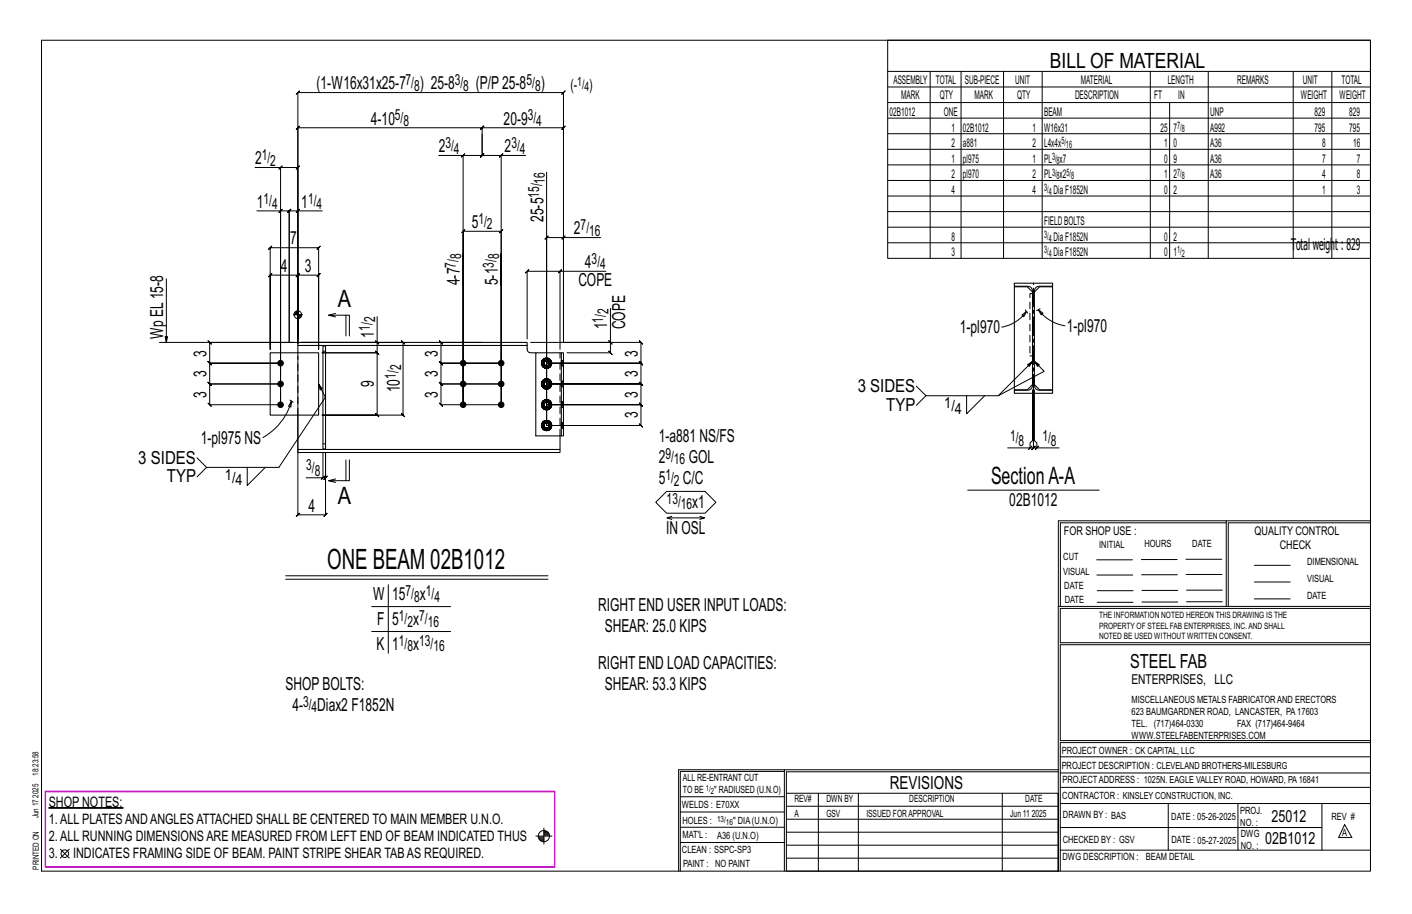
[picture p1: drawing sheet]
<svg xmlns="http://www.w3.org/2000/svg" width="432mm" height="279mm" viewBox="0 0 432 279" stroke-linecap="round" stroke-linejoin="round" font-family="sans-serif">
<g fill="#000" stroke="#000" stroke-width=".31">
<path d="M14.9 246.9h22.8v.2h-22.8z"/>
<circle cx="85.8" cy="111" r=".86"/>
<circle cx="85.8" cy="117.4" r=".86"/>
<circle cx="141.6" cy="111" r=".86"/>
<circle cx="141.6" cy="117.4" r=".86"/>
<circle cx="153.3" cy="117.4" r=".86"/>
<circle cx="153.3" cy="111" r=".86"/>
<circle cx="85.8" cy="123.7" r=".86"/>
<circle cx="141.6" cy="123.7" r=".86"/>
<circle cx="153.3" cy="123.7" r=".86"/>
</g>
<g fill="none" stroke="#000" stroke-width=".31">
<path d="M12.7 12.3h406.4v254h-406.4zM271.5 12.3h147.6v66.7h-147.6zM147.4 39.1h24.9l-.5 .5 1-1-.5 .5v2.1M147.9 38.6l-1 1zM271.5 21.8h147.6M271.5 26.6h147.6M271.5 31.4h147.6M271.5 36.1h147.6M284.5 21.8v57.2M293.9 21.8v57.2M306.9 21.8v57.2M318.7 21.8v57.2"/>
<path d="M351.8 21.8v57.2M357.7 31.4v47.6M369.5 21.8v57.2M395.5 21.8v57.2M407.3 21.8v57.2M78 51.2h7.8v72.5h-21.7l.5 .5-1-1 .5 .5v-6.3l.5 .5-1-1 .5 .5h21.7h-21.7l.5 .5-1-1 .5 .5v-6.4l.5 .5-1-1 .5 .5h21.7h-21.7l.5 .5-1-1 .5 .5v-6.3l.5 .5-1-1 .5 .5h25.9M85.3 51.7l1-1zM85.8 51.2h5.3l-.5 .5 1-1-.5 .5v52.4M134.2 47.5h7.4v76.2v-53l-.5 .5 1-1-.5 .5h11.7l-.5 .5 1-1-.5 .5v53v-46.2v9.7M141.1 48l1-1zM147.4 41.2v6.3l.5-.5-1 1 .5-.5h-5.8M147.4 41.2v6.3l-.5 .5 1-1-.5 .5h5.9"/>
<path d="M147.4 41.2v-2.1l.5-.5-1 1 .5-.5h-56.3l.5-.5-1 1 .5-.5v65.9M153.3 47.5l.5-.5-1 1zM160.7 47.5h-7.4v63.5M167.2 52.6v77.5v-57.5l-.5 .5 1-1-.5 .5h5.1M271.5 40.9h147.6M271.5 45.6h147.6M271.5 50.4h147.6M271.5 55.2h147.6M271.5 59.9h147.6M78.6 64.5h7.2v59.2M82.6 75.7l-.5 .5 1-1-.5 .5h14.8l-.5 .5 1-1-.5 .5v31.1v-22.7l.5-.5-1 1 .5-.5h-6.3l.5-.5-1 1 .5-.5v20.9v-20.9l.5-.5-1 1 .5-.5h-8.5l.5-.5-1 1 .5-.5v22.7zM85.8 64.5l-.5 .5 1-1z"/>
<path d="M85.8 64.5h2.6l-.5 .5 1-1-.5 .5v40.2v-40.2l-.5 .5 1-1-.5 .5h2.7M91.1 64.5l.5-.5-1 1zM98.6 64.5h-7.5v39.1M171.8 73.1l1-1zM183.7 72.6h-11.4v32.1M271.5 64.7h147.6M271.5 69.5h147.6M271.5 74.2h147.6M50.9 85.2v19.5l-.4-1.8h.7l-.3 1.8M89.7 96.2h2.8M90 95.7v.5M90.2 95.4v.8"/>
<path d="M90.5 95.2v1M90.7 95.1v1.1M90.9 95.1v1.1M91.1 94.8v8.8M91.3 96.2v1.1M91.5 96.2v1.1M91.7 96.2v1M91.9 96.2v.8M92.1 96.2v.5M102.6 96.9l-2.1-.5h6.3v6.3M102.6 95.8l-2.1 .6M105.8 96.4v6.3"/>
<path d="M115.3 96.8v7.9h-23.2h31.2l-.5-.5 1 1-.5-.5v22.2l-.5-.5 1 1-.5-.5h-24.8h16.8l.5 .5-1-1 .5 .5v-19.1l.5 .5-1-1 .5 .5h-16.8h16.8l.5 .5-1-1 .5 .5v-3.1M141.6 87.2v-9.7v46.2M171.3 82.9l.5-.5-1 1zM171.3 82.9h-10.1l.5-.5-1 1 .5-.5v20.7M185.3 82.9h-14v23.9M186.7 94.3v10.4h-24.4M312.5 96.3l1.4-1.1-.8 1.6zM313.6 94.7l.3 .5M313.9 95.2a11.7 11.7 0 0 1-7.6 4.8M313.9 95.2l.3 .5M317.5 94.7l1.5 1.1-.6 .4zM317.5 94.7a12.4 12.4 0 0 0 8.2 4.9"/>
<path d="M317.5 94.7l-.5 .2M318.1 94.4l-.6 .3M48.8 104.7h42.3M91.1 108.9v48.5l-.5 .5 1-1-.5 .5h8.5l-.5 .5 1-1-.5 .5v-19.1v7.8l.5-.5-1 1 .5-.5h-.8M91.1 103.6v-75.3l-.5 .5 1-1-.5 .5h81.2l-.5 .5 1-1-.5 .5v76.4M97.4 117.5l.5 1.7 .7-.4-1.2-1.3 2.1 3.9-14.2 21.5h-22.1l-3-3M114.8 104.2l1 1zM147.4 104.7h-12.5l-.5-.5 1 1-.5-.5v6.3l-.5-.5 1 1-.5-.5h18.4h-18.4l-.5-.5 1 1-.5-.5v6.4l-.5-.5 1 1-.5-.5h18.4h-18.4l-.5-.5 1 1-.5-.5v6.3l-.5-.5 1 1-.5-.5h18.4M165.6 111h.5M165.6 117.4h.5M165.8 110.4l.4 .2-.1 .4M165.8 116.8l.4 .2-.1 .4"/>
<path d="M166.1 112.1l.5 .3M166.1 118.4l.5 .4M166.1 111l.1 .4-.4 .2M166.1 117.4l.1 .4-.4 .2M166.2 110.6l.2-.3-.3-.4a1.52 1.52 0 0 0 0 2.2l.3-.4-.2-.3M166.2 117l.2-.4-.3-.3a1.52 1.52 0 0 0 0 2.1l.3-.3-.2-.3M166.4 111.7l.4 .3-.2 .4 .6 .1M166.4 118.1l.4 .2-.2 .5 .6 .1M166.6 109.6l-.5 .3M166.6 116l-.5 .3M166.8 112h.4v.5l.5-.1M166.8 118.3l.4 .1v.5l.5-.1"/>
<path d="M167.2 109.5l-.6 .1 .2 .5-.4 .2M167.2 110l.4 .1 .1-.5 .5 .3-.3 .4M167.2 115.9l-.6 .1 .2 .4-.4 .2M167.2 116.3l.4 .1 .1-.4 .5 .3-.3 .3M167.6 110.1l.3 .2 .3 .7h.5l-.1 .6M167.6 116.4l.3 .2 .3 .8h.5l-.1 .6M167.7 109.6l-.5-.1v.5l-.4 .1M167.7 116l-.5-.1v.4l-.4 .1M167.9 111.7l.3 .4-.5 .3-.1-.4h-.4M167.9 118.1l.3 .3-.5 .4-.1-.5-.4 .1M168.1 111.4l.5 .2-.4 .5M168.1 117.8l.5 .2-.4 .4"/>
<path d="M168.2 111l-.3 .7-.3 .3M168.2 117.4l-.3 .7-.3 .2M168.2 109.9l.4 .5-.5 .2M168.2 116.3l.4 .5-.5 .2M168.6 110.4l.1 .6M168.6 116.8l.1 .6M172.3 104.7h23.7l-.5-.5 1 1-.5-.5v6.3l-.5-.5 1 1-.5-.5h-28.8h28.8l-.5-.5 1 1-.5-.5v6.4l-.5-.5 1 1-.5-.5h-28.8h28.8l-.5-.5 1 1-.5-.5v6.3l-.5-.5 1 1-.5-.5h-28.8h28.8l-.5-.5 1 1-.5-.5v6.4l-.5-.5 1 1-.5-.5h-28.8M186.2 104.2l1 1zM186.7 104.7v3.1l-.5-.5 1 1-.5-.5h-13.3M315.8 119.2v15.5l-.8 .7v1.5h-6.8M315.8 110.5l-1.6 1 .6 .5 1-1.5-10.5 10.5h-22.1l-3-3M316.3 119.2v15.5l.8 .7v1.5h6.8"/>
<path d="M316.3 110.5l1 1.5 .5-.5-1.5-1 3 3-14 7.5M88.7 122.3l.4 .3M89.1 122.6l-.2 1.8-.7-.2zM89.1 122.6a18.5 18.5 0 0 1-8.7 11.2M89.1 122.6l.5 .4M98.8 138.3v7.8h-5.2M165.6 123.7h.5M165.6 130.1h.5M165.8 123.1l.4 .2-.1 .4M165.8 129.5l.4 .2-.1 .4M166.1 124.8l.5 .3M166.1 131.1l.5 .4"/>
<path d="M166.1 123.7l.1 .4-.4 .2M166.1 130.1l.1 .4-.4 .2M166.2 123.3l.2-.3-.3-.4a1.52 1.52 0 0 0 0 2.2l.3-.4-.2-.3M166.2 129.7l.2-.4-.3-.3a1.52 1.52 0 0 0 0 2.1l.3-.3-.2-.3M166.4 124.4l.4 .3-.2 .4 .6 .1M166.4 130.8l.4 .2-.2 .5 .6 .1M166.6 122.3l-.5 .3M166.6 128.7l-.5 .3M166.8 124.7h.4v.5l.5-.1M166.8 131l.4 .1v.5l.5-.1M167.2 122.2l-.6 .1 .2 .5-.4 .2M167.2 122.7l.4 .1 .1-.5 .5 .3-.3 .4"/>
<path d="M167.2 128.6l-.6 .1 .2 .4-.4 .2M167.2 129l.4 .1 .1-.4 .5 .3-.3 .3M167.6 122.8l.3 .2 .3 .7h.5l-.1 .6M167.6 129.1l.3 .2 .3 .8h.5l-.1 .6M167.7 122.3l-.5-.1v.5l-.4 .1M167.7 128.7l-.5-.1v.4l-.4 .1M167.9 124.4l.3 .4-.5 .3-.1-.4h-.4M167.9 130.8l.3 .3-.5 .4-.1-.5-.4 .1M168.1 124.1l.5 .2-.4 .5M168.1 130.5l.5 .2-.4 .4M168.2 123.7l-.3 .7-.3 .3M168.2 130.1l-.3 .7-.3 .2"/>
<path d="M168.2 122.6l.4 .5-.5 .2M168.2 129l.4 .5-.5 .2M168.6 123.1l.1 .6M168.6 129.5l.1 .6M283.2 121l-3 2.9M295.6 121v5.5l5.5-5.5M314.5 137.4l1-1zM315 136.9h1l-.5 .5 1-1-.5 .5v-17.7v17.7l-.5 .5 1-1-.5 .5h1.1M316.6 137.4l1-1zM63.2 142.9l-3 2.9M75.6 142.9v5.5l5.5-5.5M98.3 146.6l1-1z"/>
<path d="M102.6 146.4l-2.1 .5M105.8 140.6v6.3M106.8 140.6v6.3h-6.3l2.1 .6M200.5 153.5l3.4-3.3h11.7l3.3 3.3-3.3 3.4h-11.7zM204 158.3h11.4l-1.4 .5M205.4 157.8l-1.4 .5 1.4 .5M214 157.8l1.4 .5M295.9 149.8h40.2M375 159.8h-50.7v25.6M375 159.2h-51.3l-.1 107.1M419.1 159.2h-44.1v26.2M419.1 159.8h-43.5v25.6"/>
<path d="M87.4 176h80.2M87.4 177.1h80.2M118.7 178.8v20.9M335.4 171.1h10.9M335.4 175.8h11M349 171h11M349.1 175.7h11M362.7 171h10.9M362.7 175.6h11M383.6 172.8h11M383.6 177.9h11M113.7 185.4h24.1"/>
<path d="M113.7 193h24.1M323.7 185.4h95.4M335.5 184.1h11M335.5 180.6h11M349.2 184h11M349.2 180.5h11M362.9 180.4h10.9M362.9 184h10.9M383.6 183.1h11M419.1 186h-94.9v10.5h94.9M419.1 197.1h-94.9v29.3h94.9v.6h-94.9v39.3M239.9 235.8h-31.9v30.5"/>
<path d="M239.9 235.3h-32.4v31M323.6 235.3h-83.7v31M323.6 235.9h-83.1v6.6M324.2 236.3h94.9M324.2 231.4h94.9M18.5 259.6l2.7 2.7M21.2 259.6l-2.7 2.7M163.9 255.6h4.9M164.6 255.9h1.7M164.7 256.2h1.6M164.8 256.4h1.5M165.1 256.7h1.2"/>
<path d="M165.4 257h.9M166.3 253.1v4.9M166.3 254.4h1.3M166.3 254.2h1M166.3 255.3h1.7M166.3 254.7h1.5M166.3 255h1.6M208 252.9h31.9M208 257.5h31.9M208 243.6h31.9M208 248.2h31.9M240.5 242.5h83.1v23.8h-83.1z"/>
<path d="M240.5 258.4h83.1M240.5 254.4h83.1M240.5 250.4h83.1M240.5 246.5h83.1M250.3 242.5v23.8M262.5 242.5v23.8M306.5 242.5v23.8M324.2 253h80.1M324.2 245.6h94.9M324.2 259.9h94.9M324.2 240.7h94.9M357.3 245.6v14.3"/>
<path d="M378.6 245.6v14.3M404.3 245.6v14.3M411.2 252.1l2.2 3.9h-4zM240.5 262.3h83.1"/>
<circle cx="91.1" cy="96.2" r="1.16"/>
<circle cx="166.3" cy="255.6" r="1.71"/>
<circle cx="19.8" cy="260.9" r="1.17"/>
</g>
<path d="M13.9 242h155.8v23h-155.8z" fill="none" stroke="#f0f" stroke-width=".5"/>
<g fill="none" stroke="#000" stroke-width=".32">
<path d="M310.2 86.6h11.7v.9h-4.1a1.45 1.45 0 0 0-1.5 1.4v28.9a1.45 1.45 0 0 0 1.5 1.5h4.1v.9h-11.7v-.9h4.1a1.45 1.45 0 0 0 1.5-1.5v-28.9a1.45 1.45 0 0 0-1.5-1.4h-4.1zM315.8 89.3l-1.6-1.6h-4v31.5h4l1.6-1.6M316.3 89.3l1.6-1.6h4v31.5h-4l-1.6-1.6M82.6 107.8h14.8v19.1h-14.8zM91.1 104.7h70.1v.9h-70.1zM91.1 105.6v2.2M98.8 105.8h.8v31.5h-.8zM161.2 105.6l.1 1.5a1.01 1.01 0 0 0 1 .7h1.5M171.7 107.8h.6v25.4h-.6zM171.7 107.8h-7.9v25.4h7.9M91.1 137.4h80.2v.9h-80.2zM91.1 126.9v10.5"/>
<path d="M171.3 133.2v4.2"/>
</g>
<g fill="none" stroke="#000" stroke-width=".31" stroke-dasharray="2 1.4">
<path d="M315.8 89.7h-.8v19.1M91.1 107.8v19.1M98.8 107.4h.8M165.6 111l.1 .6zM165.6 117.4l.1 .6zM165.6 111l.2 .6zM165.6 111l.8-1.3-.8 1.3 .8 1.3-.8-1.3h.5M165.6 117.4l.2 .6zM165.6 117.4l.8-1.4-.8 1.4 .8 1.3-.8-1.3h.5M165.7 110.4l-.1 .6zM165.7 111.6l.3 .5zM165.7 116.8l-.1 .6z"/>
<path d="M165.7 118l.3 .5zM165.8 111.6l.4-.2-.1-.4M165.8 110.4l.4 .2-.1 .4M165.8 118l.4-.2-.1-.4M165.8 116.8l.4 .2-.1 .4M166 109.9l-.3 .5zM166 112.1l.5 .4zM166 109.9l.5-.3zM166 116.2l-.3 .6zM166 118.5l.5 .3zM166 116.2l.5-.3zM166.1 112.1l.5 .3z"/>
<path d="M166.1 112.1l.5 .3M166.1 109.9l.5-.3zM166.1 109.9l.5-.3M166.1 118.4l.5 .4zM166.1 118.4l.5 .4M166.1 116.3l.5-.3zM166.1 116.3l.5-.3M166.2 111.4l.6 .6M166.2 110.6l.6-.5M166.2 117.8l.6 .5M166.2 117l.6-.6M166.4 111l.1 .4z"/>
<path d="M166.4 117.4l.1 .4zM166.4 112.3h1.5zM166.4 109.7h1.5zM166.4 118.7h1.5zM166.4 116h1.5zM166.4 110.3l-.3-.4-.5 1.1 .2-.6v1.2l.3 .5-.3-.5 .3 .5 .3-.4M166.4 116.6l-.3-.3-.5 1.1 .2-.6v1.2l.3 .4-.3-.4 .3 .4 .3-.3M166.5 110.6l-.1 .4zM166.5 111.4l.3 .3zM166.5 110.6l.3-.3zM166.5 117l-.1 .4zM166.5 117.8l.3 .3z"/>
<path d="M166.5 117l.3-.3zM166.5 112.5l.7 .1zM166.5 109.6l.7-.2zM166.5 118.8l.7 .2zM166.5 115.9l.7-.1zM166.8 112h.4v.5l-.6-.1 .6 .1-.6-.1zM166.8 111.7l.4 .1zM166.8 110.3l.4-.1zM166.8 118.3l.4 .1v.5l-.6-.1 .6 .1-.6-.1zM166.8 118.1l.4 .1zM166.8 116.7l.4-.1zM167.2 109.5l-.6 .1 .6-.1-.6 .1 .2 .5 .4-.1"/>
<path d="M167.2 112.6l.6-.1zM167.2 112.5l.5-.1zM167.2 112.5l.5-.1M167.2 112h.4l.1 .4M167.2 111.8l.4-.1zM167.2 110.2l.4 .1zM167.2 109.5l.5 .1-.5-.1 .5 .1-.1 .5-.4-.1zM167.2 109.4l.6 .2zM167.2 115.9l-.6 .1 .6-.1-.6 .1 .2 .4 .4-.1M167.2 119l.6-.2zM167.2 118.9l.5-.1zM167.2 118.9l.5-.1"/>
<path d="M167.2 118.4l.4-.1 .1 .5M167.2 118.2l.4-.1zM167.2 116.6l.4 .1zM167.2 115.9l.5 .1-.5-.1 .5 .1-.1 .4-.4-.1zM167.2 115.8l.6 .1zM167.6 112l.3-.3M167.6 111.7l.3-.3zM167.6 110.3l.3 .3zM167.6 110.1l.3 .2M167.6 118.3l.3-.2M167.6 118.1l.3-.3zM167.6 116.7l.3 .3z"/>
<path d="M167.6 116.4l.3 .2M167.7 112.4l.5-.3zM167.7 112.4l.5-.3M167.7 109.6l.5 .3zM167.7 109.6l.5 .3M167.7 118.8l.5-.4zM167.7 118.8l.5-.4M167.7 116l.5 .3zM167.7 116l.5 .3M167.8 112.5l.5-.4zM167.8 109.6l.5 .3zM167.8 118.8l.5-.3z"/>
<path d="M167.8 115.9l.5 .3zM167.9 110.6v.4zM167.9 117v.4zM167.9 109.7l.8 1.3zM167.9 116l.8 1.4zM167.9 111v.4zM167.9 117.4v.4zM168.1 111.4l.5 .2-.4 .5M168.1 110.6l.5-.2-.4-.5M168.1 117.8l.5 .2-.4 .4M168.1 117l.5-.2-.4-.5M168.2 112.1l-.3-.4 .3-.7"/>
<path d="M168.2 109.9l-.3 .4 .3 .7h.5l-.1 .6M168.2 118.4l-.3-.3 .3-.7M168.2 116.3l-.3 .3 .3 .8h.5l-.1 .6M168.3 109.9l.3 .5zM168.3 116.2l.3 .6zM168.6 110.4l.1 .6zM168.6 110.4l.1 .6M168.6 116.8l.1 .6zM168.6 116.8l.1 .6M168.6 111.6l-.3 .5zM168.6 118l-.3 .5zM168.7 111l-.8 1.3z"/>
<path d="M168.7 117.4l-.8 1.3zM168.7 111l-.1 .6zM168.7 117.4l-.1 .6zM171.6 110.2h.7zM171.6 110.7v.3h.7v-.3h-.7v-.3M171.6 116.5l.7 .1zM171.6 117v.4h.7v-.4h-.7v-.2M172.3 110.2v.2M172.3 110.7v-.3h-.7v-.2M172.3 111v.4h-.7v-.4M172.3 111.4v.2h-.7v-.2M172.3 111.6v.2h-.7v-.2"/>
<path d="M172.3 111.8h-.7M172.3 116.6v.2M172.3 117v-.2h-.7v-.2M172.3 117.4v.3h-.7v-.3M172.3 117.7v.3h-.7v-.3M172.3 118v.2h-.7v-.2M172.3 118.2h-.7M315 108.8h.8M99.6 135.7h-.8M165.6 123.7l.1 .6zM165.6 130.1l.1 .6zM165.6 123.7l.2 .6z"/>
<path d="M165.6 123.7l.8-1.3-.8 1.3 .8 1.3-.8-1.3h.5M165.6 130.1l.2 .6zM165.6 130.1l.8-1.4-.8 1.4 .8 1.3-.8-1.3h.5M165.7 123.1l-.1 .6zM165.7 124.3l.3 .5zM165.7 129.5l-.1 .6zM165.7 130.7l.3 .5zM165.8 124.3l.4-.2-.1-.4M165.8 123.1l.4 .2-.1 .4M165.8 130.7l.4-.2-.1-.4M165.8 129.5l.4 .2-.1 .4M166 122.6l-.3 .5z"/>
<path d="M166 124.8l.5 .4zM166 122.6l.5-.3zM166 128.9l-.3 .6zM166 131.2l.5 .3zM166 128.9l.5-.3zM166.1 124.8l.5 .3zM166.1 124.8l.5 .3M166.1 122.6l.5-.3zM166.1 122.6l.5-.3M166.1 131.1l.5 .4zM166.1 131.1l.5 .4M166.1 129l.5-.3z"/>
<path d="M166.1 129l.5-.3M166.2 124.1l.6 .6M166.2 123.3l.6-.5M166.2 130.5l.6 .5M166.2 129.7l.6-.6M166.4 123.7l.1 .4zM166.4 130.1l.1 .4zM166.4 125h1.5zM166.4 122.4h1.5zM166.4 131.4h1.5zM166.4 128.7h1.5zM166.4 123l-.3-.4-.5 1.1 .2-.6v1.2l.3 .5-.3-.5 .3 .5 .3-.4"/>
<path d="M166.4 129.3l-.3-.3-.5 1.1 .2-.6v1.2l.3 .4-.3-.4 .3 .4 .3-.3M166.5 123.3l-.1 .4zM166.5 124.1l.3 .3zM166.5 123.3l.3-.3zM166.5 129.7l-.1 .4zM166.5 130.5l.3 .3zM166.5 129.7l.3-.3zM166.5 125.2l.7 .1zM166.5 122.3l.7-.2zM166.5 131.5l.7 .2zM166.5 128.6l.7-.1zM166.8 124.7h.4v.5l-.6-.1 .6 .1-.6-.1z"/>
<path d="M166.8 124.4l.4 .1zM166.8 123l.4-.1zM166.8 131l.4 .1v.5l-.6-.1 .6 .1-.6-.1zM166.8 130.8l.4 .1zM166.8 129.4l.4-.1zM167.2 122.2l-.6 .1 .6-.1-.6 .1 .2 .5 .4-.1M167.2 125.3l.6-.1zM167.2 125.2l.5-.1zM167.2 125.2l.5-.1M167.2 124.7h.4l.1 .4M167.2 124.5l.4-.1zM167.2 122.9l.4 .1z"/>
<path d="M167.2 122.2l.5 .1-.5-.1 .5 .1-.1 .5-.4-.1zM167.2 122.1l.6 .2zM167.2 128.6l-.6 .1 .6-.1-.6 .1 .2 .4 .4-.1M167.2 131.7l.6-.2zM167.2 131.6l.5-.1zM167.2 131.6l.5-.1M167.2 131.1l.4-.1 .1 .5M167.2 130.9l.4-.1zM167.2 129.3l.4 .1zM167.2 128.6l.5 .1-.5-.1 .5 .1-.1 .4-.4-.1zM167.2 128.5l.6 .1zM167.6 124.7l.3-.3"/>
<path d="M167.6 124.4l.3-.3zM167.6 123l.3 .3zM167.6 122.8l.3 .2M167.6 131l.3-.2M167.6 130.8l.3-.3zM167.6 129.4l.3 .3zM167.6 129.1l.3 .2M167.7 125.1l.5-.3zM167.7 125.1l.5-.3M167.7 122.3l.5 .3zM167.7 122.3l.5 .3M167.7 131.5l.5-.4z"/>
<path d="M167.7 131.5l.5-.4M167.7 128.7l.5 .3zM167.7 128.7l.5 .3M167.8 125.2l.5-.4zM167.8 122.3l.5 .3zM167.8 131.5l.5-.3zM167.8 128.6l.5 .3zM167.9 123.3v.4zM167.9 129.7v.4zM167.9 122.4l.8 1.3zM167.9 128.7l.8 1.4zM167.9 123.7v.4z"/>
<path d="M167.9 130.1v.4zM168.1 124.1l.5 .2-.4 .5M168.1 123.3l.5-.2-.4-.5M168.1 130.5l.5 .2-.4 .4M168.1 129.7l.5-.2-.4-.5M168.2 124.8l-.3-.4 .3-.7M168.2 122.6l-.3 .4 .3 .7h.5l-.1 .6M168.2 131.1l-.3-.3 .3-.7M168.2 129l-.3 .3 .3 .8h.5l-.1 .6M168.3 122.6l.3 .5zM168.3 128.9l.3 .6zM168.6 123.1l.1 .6z"/>
<path d="M168.6 123.1l.1 .6M168.6 129.5l.1 .6zM168.6 129.5l.1 .6M168.6 124.3l-.3 .5zM168.6 130.7l-.3 .5zM168.7 123.7l-.8 1.3zM168.7 130.1l-.8 1.3zM168.7 123.7l-.1 .6zM168.7 130.1l-.1 .6zM171.3 133.2v-25.4M171.6 122.9h.7zM171.6 123.4v.3h.7v-.3h-.7v-.3"/>
<path d="M171.6 129.2l.7 .1zM171.6 129.7v.4h.7v-.4h-.7v-.2M172.3 122.9v.2M172.3 123.4v-.3h-.7v-.2M172.3 123.7v.4h-.7v-.4M172.3 124.1v.2h-.7v-.2M172.3 124.3v.2h-.7v-.2M172.3 124.5h-.7M172.3 129.3v.2M172.3 129.7v-.2h-.7v-.2M172.3 130.1v.3h-.7v-.3M172.3 130.4v.3h-.7v-.3"/>
<path d="M172.3 130.7v.2h-.7v-.2M172.3 130.9h-.7"/>
</g>
<path d="M316 120.2v-33.6" fill="none" stroke="#000" stroke-width=".31" stroke-dasharray="5.8 1 1 1"/>
<text font-size="8.6" x="100.1" y="174">ONE BEAM 02B1012</text>
<g font-size="7.3">
<text x="103.3" y="93.9">A</text>
<text x="303.1" y="148.1">SectionA-A</text>
<text x="103.3" y="154.1">A</text>
</g>
<text font-size="6.4" x="321.1" y="20.7">BILL OF MATERIAL</text>
<text font-size="5.9" x="345.6" y="204.1">STEEL FAB</text>
<g font-size="5.5">
<text x="96.8" y="27.3">(1-W16x31x25-7</text>
<text x="128.4" y="27.3">) 25-8</text>
<text x="145.5" y="27.3">(P/P25-8</text>
<text x="165.4" y="27.3">)</text>
<text x="113.4" y="38.1">4-10</text>
<text x="154" y="38.1">20-9</text>
<text x="134.2" y="46.5">2</text>
<text x="154.3" y="46.5">2</text>
<text x="78" y="50.2">2</text>
<text x="78.6" y="63.5">1</text>
<text x="92.1" y="63.5">1</text>
<text x="144.2" y="69.7">5</text>
<text x="166.2" y="67.9" transform="rotate(-90 166.2 67.9)">25-5</text>
<text x="175.5" y="71.6">2</text>
<text x="88.8" y="74.7">7</text>
<text x="85.8" y="83.1">4</text>
<text x="93.2" y="83.1">3</text>
<text x="178.9" y="81.9">4</text>
<text x="140.6" y="87.2" transform="rotate(-90 140.6 87.2)">4-7</text>
<text x="152.3" y="87.2" transform="rotate(-90 152.3 87.2)">5-1</text>
<text x="176.9" y="87.5">COPE</text>
<text x="185.7" y="100.7" transform="rotate(-90 185.7 100.7)">1</text>
<text x="191.2" y="100.7" transform="rotate(-90 191.2 100.7)">COPE</text>
<text x="293.5" y="101.9">1-pl970</text>
<text x="326.2" y="101.5">1-pl970</text>
<text x="49.9" y="103.6" transform="rotate(-90 49.9 103.6)">Wp EL15-8</text>
<text x="114.3" y="103.2" transform="rotate(-90 114.3 103.2)">1</text>
<text x="63.1" y="109" transform="rotate(-90 63.1 109)">3</text>
<text x="133.9" y="109.3" transform="rotate(-90 133.9 109.3)">3</text>
<text x="195" y="109" transform="rotate(-90 195 109)">3</text>
<text x="63.1" y="115.2" transform="rotate(-90 63.1 115.2)">3</text>
<text x="114.3" y="118.4" transform="rotate(-90 114.3 118.4)">9</text>
<text x="122.3" y="119.9" transform="rotate(-90 122.3 119.9)">10</text>
<text x="133.9" y="115.2" transform="rotate(-90 133.9 115.2)">3</text>
<text x="195" y="115.2" transform="rotate(-90 195 115.2)">3</text>
<text x="262.3" y="120">3 SIDES</text>
<text x="63.1" y="121.6" transform="rotate(-90 63.1 121.6)">3</text>
<text x="133.9" y="121.6" transform="rotate(-90 133.9 121.6)">3</text>
<text x="195" y="121.6" transform="rotate(-90 195 121.6)">3</text>
<text x="271" y="125.5">TYP</text>
<text x="195" y="127.9" transform="rotate(-90 195 127.9)">3</text>
<text x="61.4" y="135.7">1-pl975 NS</text>
<text x="201.4" y="135">1-a881 NS/FS</text>
<text x="42.3" y="141.9">3 SIDES</text>
<text x="201.4" y="141.6">2</text>
<text x="210.6" y="141.6">GOL</text>
<text x="51" y="147.4">TYP</text>
<text x="201.4" y="148.1">5</text>
<text x="208.9" y="148.1">C/C</text>
<text x="211.7" y="155.3">x1</text>
<text x="308.7" y="154.8">02B1012</text>
<text x="94.3" y="156.4">4</text>
<text x="203.7" y="163.3">IN OSL</text>
<text x="114.1" y="183.5">W</text>
<text x="119.9" y="183.5">15</text>
<text x="128.4" y="183.5">x</text>
<text x="115.3" y="191.1">F</text>
<text x="119.9" y="191.1">5</text>
<text x="126.3" y="191.1">x</text>
<text x="182.9" y="186.7">RIGHT END USER INPUT LOADS:</text>
<text x="185" y="193.2">SHEAR: 25.0 KIPS</text>
<text x="115.1" y="198.7">K</text>
<text x="119.9" y="198.7">1</text>
<text x="126.3" y="198.7">x</text>
<text x="182.9" y="204.4">RIGHT END LOAD CAPACITIES:</text>
<text x="87.4" y="210.8">SHOPBOLTS:</text>
<text x="185" y="210.9">SHEAR: 53.3 KIPS</text>
<text x="89.4" y="217.4">4-</text>
<text x="97" y="217.4">Diax2 F1852N</text>
<text x="272.2" y="241.1">REVISIONS</text>
</g>
<g font-size="5.1">
<text x="388.9" y="251.3">25012</text>
<text x="386.9" y="258.1">02B1012</text>
</g>
<g font-size="4.9">
<text x="394.8" y="76.4">T</text>
<text x="396.3" y="76.4">otalweigh</text>
<text x="408.3" y="76.4">t : 829</text>
</g>
<g font-size="4.7">
<text x="124" y="26.1">7/</text>
<text x="126.7" y="27.7">8</text>
<text x="139.1" y="26.1">3/</text>
<text x="141.7" y="27.7">8</text>
<text x="161" y="26.1">5/</text>
<text x="163.6" y="27.7">8</text>
<text x="174.4" y="27.5">(-</text>
<text x="180.2" y="27.5">)</text>
<text x="120.8" y="36.8">5/</text>
<text x="123.4" y="38.5">8</text>
<text x="161.4" y="36.8">3/</text>
<text x="164" y="38.5">4</text>
<text x="136.2" y="45.3">3/</text>
<text x="138.8" y="46.9">4</text>
<text x="156.4" y="45.3">3/</text>
<text x="159" y="46.9">4</text>
<text x="80.1" y="49">1/</text>
<text x="82.7" y="50.6">2</text>
<text x="166.6" y="56.1" transform="rotate(-90 166.6 56.1)">16</text>
<text x="80.6" y="62.2">1/</text>
<text x="83.2" y="63.9">4</text>
<text x="94.2" y="62.2">1/</text>
<text x="96.8" y="63.9">4</text>
<text x="164.9" y="60.5" transform="rotate(-90 164.9 60.5)">15/</text>
<text x="146.3" y="68.5">1/</text>
<text x="148.9" y="70.1">2</text>
<text x="177.6" y="70.4">7/</text>
<text x="180.2" y="72">16</text>
<text x="139.4" y="81.9" transform="rotate(-90 139.4 81.9)">7/</text>
<text x="141" y="79.3" transform="rotate(-90 141 79.3)">8</text>
<text x="151" y="81.9" transform="rotate(-90 151 81.9)">3/</text>
<text x="152.7" y="79.3" transform="rotate(-90 152.7 79.3)">8</text>
<text x="180.9" y="80.7">3/</text>
<text x="183.5" y="82.4">4</text>
<text x="113.1" y="101.2" transform="rotate(-90 113.1 101.2)">1/</text>
<text x="114.8" y="98.5" transform="rotate(-90 114.8 98.5)">2</text>
<text x="184.4" y="98.6" transform="rotate(-90 184.4 98.6)">1/</text>
<text x="186.1" y="96" transform="rotate(-90 186.1 96)">2</text>
<text x="122.7" y="113.2" transform="rotate(-90 122.7 113.2)">2</text>
<text x="121" y="115.8" transform="rotate(-90 121 115.8)">1/</text>
<text x="288.8" y="124.8">1/</text>
<text x="292" y="126.5">4</text>
<text x="308.9" y="134.7">1/</text>
<text x="311.5" y="136.3">8</text>
<text x="318.8" y="134.7">1/</text>
<text x="321.4" y="136.3">8</text>
<text x="93.6" y="143.8">3/</text>
<text x="203.5" y="140.3">9/</text>
<text x="206.1" y="142">16</text>
<text x="68.8" y="146.7">1/</text>
<text x="72" y="148.4">4</text>
<text x="96.2" y="145.5">8</text>
<text x="203.5" y="146.8">1/</text>
<text x="206.1" y="148.5">2</text>
<text x="203.9" y="154.1">13/</text>
<text x="208.2" y="155.7">16</text>
<text x="124" y="182.2">7/</text>
<text x="126.6" y="183.9">8</text>
<text x="130.2" y="182.2">1/</text>
<text x="132.8" y="183.9">4</text>
<text x="122" y="189.9">1/</text>
<text x="124.6" y="191.5">2</text>
<text x="128.2" y="189.9">7/</text>
<text x="130.8" y="191.5">16</text>
<text x="122" y="197.5">1/</text>
<text x="128.2" y="197.5">13/</text>
<text x="124.6" y="199.1">8</text>
<text x="132.5" y="199.1">16</text>
<text x="92.7" y="216.1">3/</text>
<text x="95.3" y="217.8">4</text>
</g>
<g font-size="4.4">
<text x="14.9" y="251.9">1.ALL PLATESANDANGLESATTACHED SHALL BE CENTERED TO MAIN MEMBER U.N.O.</text>
<text x="14.9" y="246.7">SHOP NOTES:</text>
<text x="14.9" y="257.1">2.ALL RUNNING DIMENSIONSARE MEASURED FROM LEFT END OF BEAM INDICATED THUS</text>
<text x="14.9" y="262.4">3.</text>
<text x="22.3" y="262.4">INDICATES FRAMING SIDE OF BEAM. PAINT STRIPE SHEAR TABAS REQUIRED.</text>
</g>
<text font-size="4.2" x="346" y="209.1">ENTERPRISES, LLC</text>
<g font-size="4">
<text x="176.5" y="26.4">1/</text>
<text x="178.7" y="27.8">4</text>
</g>
<g font-size="3.7">
<text x="273.2" y="25.6">ASSEMBLY</text>
<text x="286.2" y="25.6">TOTAL</text>
<text x="295.1" y="25.6">SUB-PIECE</text>
<text x="310.4" y="25.6">UNIT</text>
<text x="330.5" y="25.6">MATERIAL</text>
<text x="357.1" y="25.6">LENGTH</text>
<text x="378.3" y="25.6">REMARKS</text>
<text x="398.4" y="25.6">UNIT</text>
<text x="410.2" y="25.6">TOTAL</text>
<text x="272.1" y="35.5">02B1012</text>
<text x="275.6" y="30.4">MARK</text>
<text x="287.4" y="30.4">QTY</text>
<text x="288.6" y="35.5">ONE</text>
<text x="298" y="30.4">MARK</text>
<text x="311" y="30.4">QTY</text>
<text x="319.3" y="35.5">BEAM</text>
<text x="328.7" y="30.4">DESCRIPTION</text>
<text x="353" y="30.4">FT</text>
<text x="360.3" y="30.4">IN</text>
<text x="370.1" y="35.5">UNP</text>
<text x="397.8" y="30.4">WEIGHT</text>
<text x="402" y="35.5">829</text>
<text x="409.6" y="30.4">WEIGHT</text>
<text x="412.6" y="35.5">829</text>
<text x="290.9" y="40.2">1</text>
<text x="294.5" y="40.2">02B1012</text>
<text x="315.8" y="40.2">1</text>
<text x="319.3" y="40.2">W16x31</text>
<text x="354.9" y="40.2">25</text>
<text x="358.9" y="40.2">7</text>
<text x="370.1" y="40.2">A992</text>
<text x="402" y="40.2">795</text>
<text x="412.6" y="40.2">795</text>
<text x="290.9" y="45">2</text>
<text x="294.5" y="45">a881</text>
<text x="315.8" y="45">2</text>
<text x="319.3" y="45">L4x4x</text>
<text x="356" y="45">1</text>
<text x="358.9" y="45">0</text>
<text x="370.1" y="45">A36</text>
<text x="404.3" y="45">8</text>
<text x="413.8" y="45">16</text>
<text x="290.9" y="49.7">1</text>
<text x="294.5" y="49.7">pl975</text>
<text x="315.8" y="49.7">1</text>
<text x="319.3" y="49.7">PL x7</text>
<text x="356" y="49.7">0</text>
<text x="358.9" y="49.7">9</text>
<text x="370.1" y="49.7">A36</text>
<text x="404.3" y="49.7">7</text>
<text x="415" y="49.7">7</text>
<text x="290.9" y="54.5">2</text>
<text x="290.9" y="59.3">4</text>
<text x="294.5" y="54.5">pl970</text>
<text x="315.8" y="54.5">2</text>
<text x="315.8" y="59.3">4</text>
<text x="319.3" y="54.5">PL x2</text>
<text x="322.2" y="59.3">DiaF1852N</text>
<text x="356" y="54.5">1</text>
<text x="356" y="59.3">0</text>
<text x="358.9" y="54.5">2</text>
<text x="358.9" y="59.3">2</text>
<text x="370.1" y="54.5">A36</text>
<text x="404.3" y="54.5">4</text>
<text x="404.3" y="59.3">1</text>
<text x="415" y="54.5">8</text>
<text x="415" y="59.3">3</text>
<text x="319.3" y="68.8">FIELDBOLTS</text>
<text x="290.9" y="73.6">8</text>
<text x="322.2" y="73.6">DiaF1852N</text>
<text x="356" y="73.6">0</text>
<text x="358.9" y="73.6">2</text>
<text x="290.9" y="78.3">3</text>
<text x="322.2" y="78.3">DiaF1852N</text>
<text x="356" y="78.3">0</text>
<text x="358.9" y="78.3">1</text>
<text x="325.3" y="163.4">FOR SHOP USE :</text>
<text x="383.7" y="163.4">QUALITY CONTROL</text>
<text x="391.4" y="167.8">CHECK</text>
</g>
<g font-size="3.1">
<text x="360" y="39.4">7/</text>
<text x="361.4" y="40.5">8</text>
<text x="324.6" y="44.1">5/</text>
<text x="326" y="45.3">16</text>
<text x="321.7" y="48.9">3/</text>
<text x="321.7" y="53.7">3/</text>
<text x="323.1" y="50">8</text>
<text x="326.1" y="53.7">5/</text>
<text x="360" y="53.7">7/</text>
<text x="319.3" y="58.4">3/</text>
<text x="320.7" y="59.5">4</text>
<text x="323.1" y="54.8">8</text>
<text x="327.5" y="54.8">8</text>
<text x="361.4" y="54.8">8</text>
<text x="319.3" y="72.7">3/</text>
<text x="319.3" y="77.5">3/</text>
<text x="320.7" y="73.8">4</text>
<text x="360" y="77.5">1/</text>
<text x="320.7" y="78.6">4</text>
<text x="361.4" y="78.6">2</text>
<text x="336.2" y="167.4">INITIAL</text>
<text x="350" y="167.1">HOURS</text>
<text x="364.6" y="167.2">DATE</text>
<text x="325.2" y="171.3">CUT</text>
<text x="399.8" y="172.8">DIMENSIONAL</text>
<text x="325.1" y="175.8">VISUAL</text>
<text x="399.8" y="177.9">VISUAL</text>
<text x="325.5" y="180">DATE</text>
<text x="325.7" y="184.4">DATE</text>
<text x="399.8" y="183.1">DATE</text>
<text x="346" y="215">MISCELLANEOUS METALS FABRICATORAND ERECTORS</text>
<text x="346" y="218.6">623 BAUMGARDNER ROAD, LANCASTER, PA17603</text>
<text x="346" y="225.8">WWW.STEELFABENTERPRISES.COM</text>
<text x="346" y="222.2">TEL. (717)464-0330</text>
<text x="378.3" y="222.2">FAX (717)464-9464</text>
<text x="324.7" y="230.5">PROJECT OWNER : CK CAPITAL, LLC</text>
<text x="208.8" y="238.8">ALL RE-ENTRANT CUT</text>
<text x="324.7" y="235.1">PROJECT DESCRIPTION : CLEVELAND BROTHERS-MILESBURG</text>
<text x="324.9" y="239.5">PROJECTADDRESS : 1025N. EAGLE VALLEY ROAD, HOWARD, PA16841</text>
<text x="208.8" y="242.5">TO BE</text>
<text x="218.4" y="242.5">&quot; RADIUSED (U.N.O)</text>
<text x="242.9" y="245.3">REV#</text>
<text x="252.7" y="245.3">DWN BY</text>
<text x="278.1" y="245.3">DESCRIPTION</text>
<text x="313.5" y="245.3">DATE</text>
<text x="324.9" y="244.2">CONTRACTOR : KINSLEY CONSTRUCTION, INC.</text>
<text x="208.5" y="247">WELDS : E70XX</text>
<text x="208.7" y="251.7">HOLES :</text>
<text x="224.2" y="251.8">&quot; DIA(U.N.O)</text>
<text x="242.9" y="249.9">A</text>
<text x="252.7" y="249.9">GSV</text>
<text x="264.9" y="249.9">ISSUED FORAPPROVAL</text>
<text x="309" y="249.9">Jun 11</text>
<text x="315.5" y="249.9">2025</text>
<text x="325.1" y="250">DRAWN BY : BAS</text>
<text x="358.2" y="250.5">DATE : 05-26-2025</text>
<text x="379.3" y="248.9">PROJ.</text>
<text x="407.2" y="250.5">REV #</text>
<text x="208.7" y="256.3">MAT'L :</text>
<text x="219.3" y="256.4">A36 (U.N.O)</text>
<text x="325" y="257.6">CHECKED BY : GSV</text>
<text x="358.3" y="257.7">DATE : 05-27-2025</text>
<text x="379.3" y="252.5">NO. :</text>
<text x="379.5" y="255.9">DWG</text>
<text x="410.5" y="255.5">A</text>
<text x="208.6" y="260.7">CLEAN : SSPC-SP3</text>
<text x="324.9" y="262.9">DWG DESCRIPTION :</text>
<text x="350.4" y="263">BEAM DETAIL</text>
<text x="379.5" y="259.5">NO. :</text>
<text x="208.9" y="265">PAINT : NO PAINT</text>
</g>
<g font-size="2.7">
<text x="336.1" y="189">THE INFORMATION NOTED HEREON THIS DRAWING IS THE</text>
<text x="336.1" y="195.4">NOTED BE USED WITHOUT WRITTEN CONSENT.</text>
<text x="336.1" y="192.2">PROPERTY OF STEEL FAB ENTERPRISES, INC.AND SHALL</text>
</g>
<g font-size="2.6">
<text x="215.9" y="241.8">1/</text>
<text x="217.4" y="242.7">2</text>
<text x="219.3" y="251.1">13/</text>
<text x="222" y="252.1">16</text>
</g>
<g font-size="2.5">
<text x="11.7" y="237.1" transform="rotate(-90 11.7 237.1)">18:23:58</text>
<text x="11.8" y="243.8" transform="rotate(-90 11.8 243.8)">2025</text>
<text x="11.8" y="250.1" transform="rotate(-90 11.8 250.1)">Jun 17</text>
<text x="11.9" y="265.8" transform="rotate(-90 11.9 265.8)">PRINTED ON</text>
</g>
</svg>
